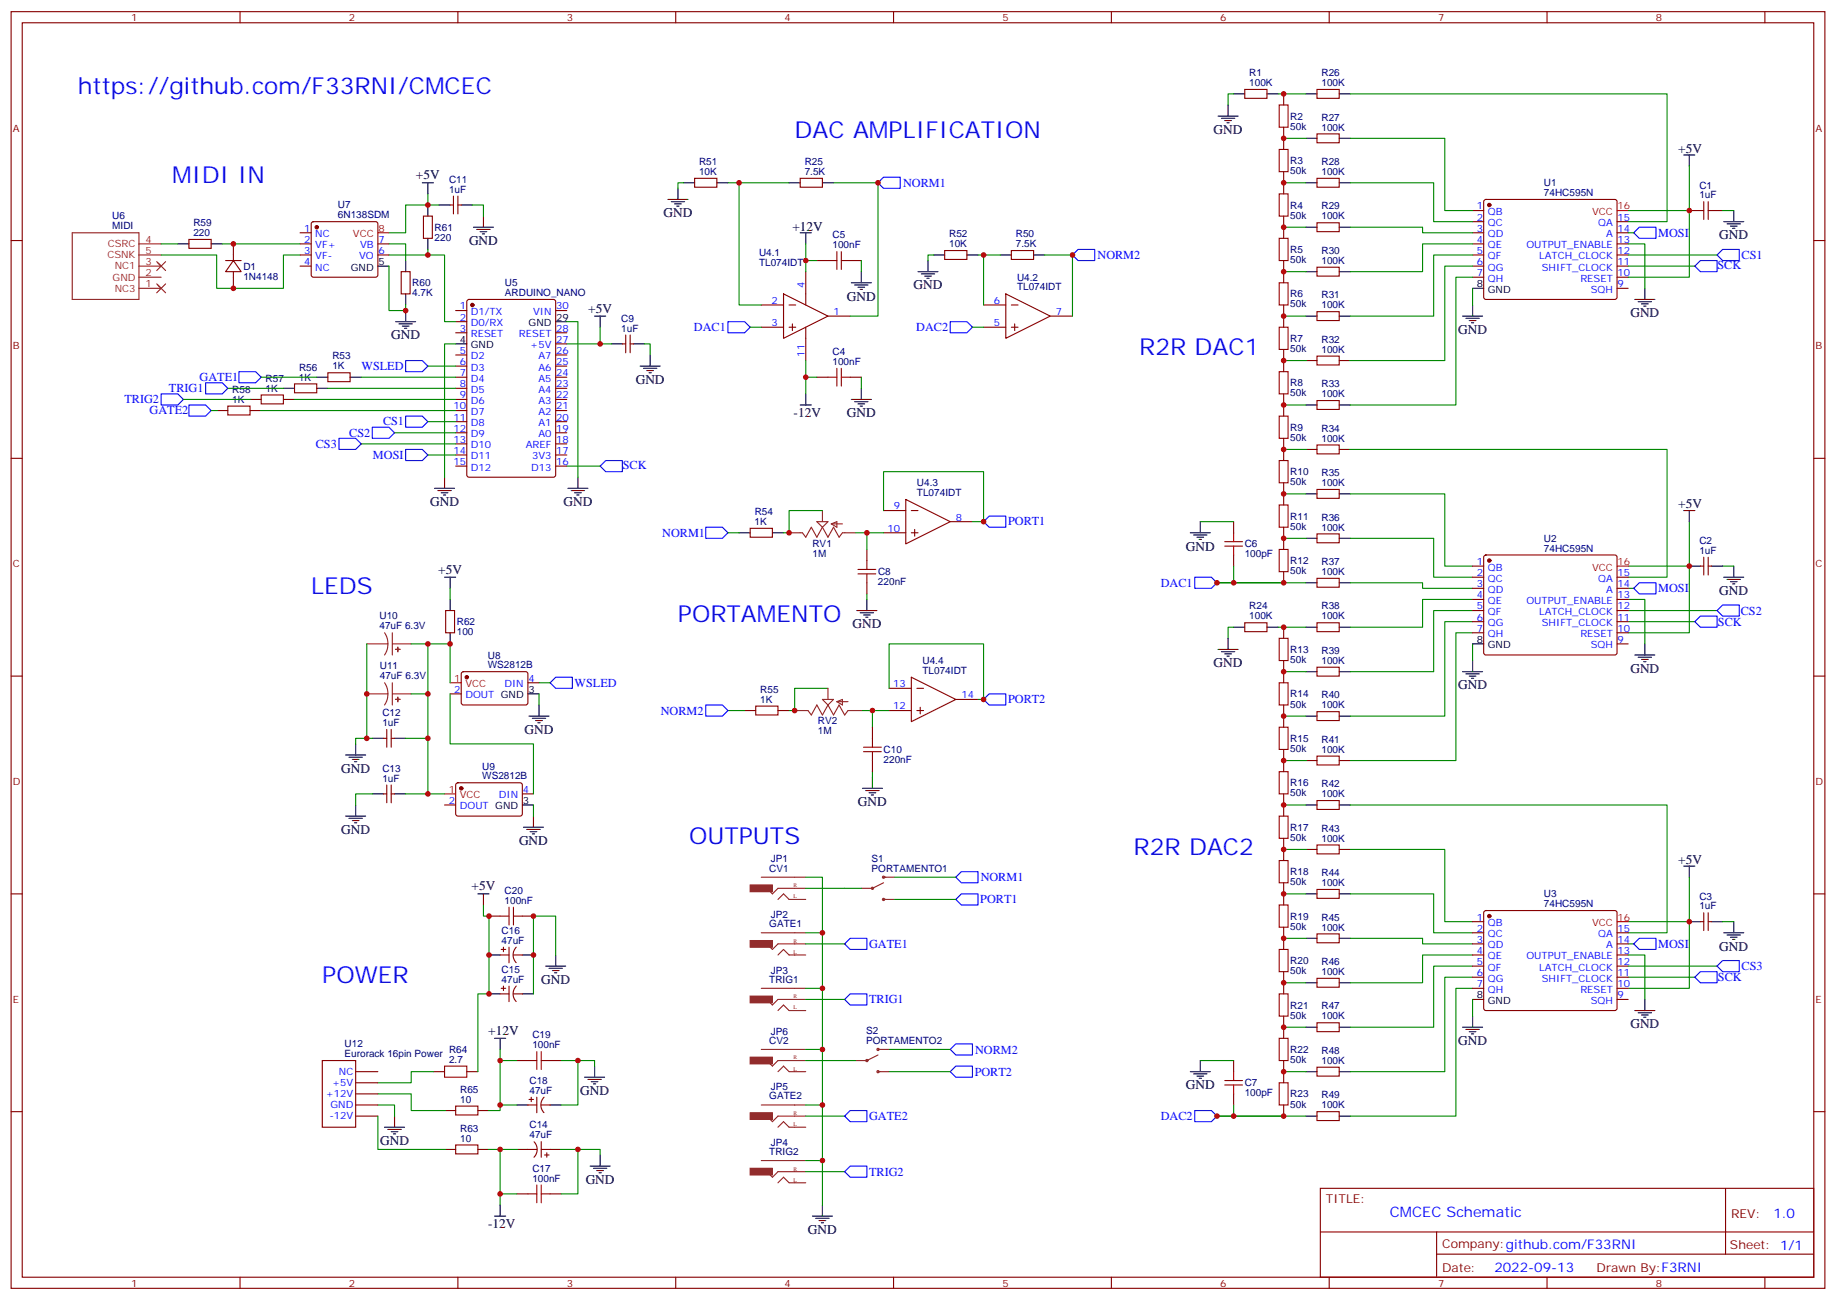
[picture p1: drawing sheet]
<svg xmlns="http://www.w3.org/2000/svg" width="583mm" height="413mm" viewBox="0 0 583 413" stroke-linecap="round" stroke-linejoin="round" font-family="sans-serif">
<g fill="none" stroke="#870000" stroke-width=".35">
<path d="M3.5 3.7h575.8v405.3h-575.8zM7.1 7.2h568.6v398.3h-568.6zM76.2 3.7v3.5M145.3 3.7v3.5M214.5 3.7v3.5M283.6 3.7v3.5M352.8 3.7v3.5M421.9 3.7v3.5M491.1 3.7v3.5M560.2 3.7v3.5M395.1 28.4h7.1v2.8h-7.1zM407.5 29.8v3.5"/>
<path d="M418 28.4h7.1v2.8h-7.1zM220.5 56.6h7v2.8h-7zM254 56.6h7.1v2.8h-7.1zM407.5 40.4v7M407.5 54.5v7.1M418 42.5h7.1v2.8h-7.1zM418 56.6h7.1v2.8h-7.1zM3.5 76.4h3.6M60 76h7v2.8h-7zM74.1 77.4v5.3M95.2 73.9h3.6M95.2 77.4h3.6"/>
<path d="M99 70.6l.5-.2h19.7l.5 .2 .2 .5v16.2l-.2 .5-.5 .2h-19.7l-.5-.2-.2-.5v-16.2zM119.9 77.4h3.6M134.4 68.6h2.8v7.1h-2.8zM142.9 65.1h1M143.9 62.3v5.6M145.3 62.3v5.6M145.3 65.1h1.1M299.9 79.6h7v2.8h-7zM321 79.6h7.1v2.8h-7.1zM407.5 68.6v7.1M418 70.7h7.1v2.9h-7.1zM467.4 66.9h3.6"/>
<path d="M467.4 70.4h3.6M467.4 73.9h3.6M467.4 77.4h3.6M471.2 63.5l.5-.2h40.9l.5 .2 .2 .5-.1 30.6-.6 .5-41.2-.1-.4-.6v-30.4zM513.3 70.4h3.5M513.3 73.9h3.5M513.3 77.4h3.5M539.8 66.9h1M540.8 64v5.7M542.2 66.9h1.1M542.2 64v5.7M575.7 76.4h3.6"/>
<path d="M71.6 82.7h5M74.1 82.7l2.5 3.6h-5zM74.1 86.3v5.2M95.2 81h3.6M95.2 84.5h3.6M119.9 81h3.6M127.4 86.3h2.8v7h-2.8zM144.6 98.6h3.6M148.4 95.3l.5-.2h26.8l.6 .4 .1 55.3-.5 .7h-27l-.7-.4v-55.3zM176.4 98.6h3.5M241.7 96.8h7M248.7 93.3l14.1 7.1-14.1 7z"/>
<path d="M250.5 96.8h2.1M255.8 86.3v10.5M259.3 82.7h3.5M269.9 82.7h3.5M312.2 96.8h7.1M319.3 93.3l14.1 7.1-14.1 7zM321 96.8h2.1M407.5 82.7v7.1M407.5 96.8v7.1M418 84.8h7.1v2.9h-7.1zM418 99h7.1v2.8h-7.1zM467.4 81h3.6"/>
<path d="M467.4 84.5h3.6M467.4 88h3.6M513.3 81h3.5M513.3 84.5h3.5M513.3 88h3.5M513.3 91.5h3.5M104.1 118.4h7v2.8h-7zM144.6 119.8h3.6M144.6 102.1h3.6M144.6 105.7h3.6M144.6 112.7h3.6M144.6 116.2h3.6"/>
<path d="M176.4 119.8h3.5M176.4 105.7h3.5M176.4 112.7h3.5M176.4 116.2h3.5M176.4 109.2h3.5M197.6 109.2h1M198.6 106.4v5.6M200 109.2h1.1M200 106.4v5.6M241.7 103.9h7M250.5 103.9h2.1M251.5 102.8v2.2"/>
<path d="M255.8 103.9v10.6M259.3 119.8h3.5M262.8 100.4h7.1M269.9 119.8h3.5M312.2 103.9h7.1M321 103.9h2.1M322.1 102.8v2.2M333.4 100.4h7M407.5 110.9v7.1M418 113.1h7.1v2.8h-7.1zM72.3 128.9h7.1v2.9h-7.1zM82.9 125.4h7.1v2.8h-7.1z"/>
<path d="M93.5 121.9h7v2.8h-7zM144.6 123.3h3.6M144.6 126.8h3.6M144.6 130.4h3.6M144.6 133.9h3.6M144.6 137.4h3.6M176.4 123.3h3.5M176.4 126.8h3.5M176.4 130.4h3.5M176.4 133.9h3.5M176.4 137.4h3.5M407.5 125.1v7"/>
<path d="M407.5 139.2v7M418 127.2h7.1v2.8h-7.1zM3.5 145.5h3.6M144.6 140.9h3.6M144.6 144.5h3.6M144.6 148h3.6M176.4 140.9h3.5M176.4 144.5h3.5M176.4 148h3.5M287.5 158.6l14.1 7-14.1 7.1zM407.5 153.3v7M418 141.3h7.1v2.8h-7.1z"/>
<path d="M418 155.4h7.1v2.8h-7.1zM575.7 145.5h3.6M238.1 167.7h7.1v2.9h-7.1zM275.2 174.4v3.6M280.5 162.1h7M280.5 169.2h7M289.3 162.1h2.1M289.3 169.2h2.1M290.3 168.1v2.1M301.6 165.6h7.1M391.6 165.6v3.6M391.6 176.2v3.5"/>
<path d="M407.5 167.4v7M418 169.5h7.1v2.8h-7.1zM467.4 179.7h3.6M471.2 176.4l.5-.2h40.9l.5 .2 .2 .5-.1 30.6-.6 .5-41.2-.1-.4-.6v-30.4zM539.8 179.7h1M540.8 176.9v5.7M542.2 176.9v5.7M542.2 179.7h1.1M141.5 193.9h2.8v7h-2.8zM275.2 185v3.6M395.1 197.7h7.1v2.9h-7.1zM407.5 181.5v3.5"/>
<path d="M407.5 199.1v3.6M418 183.6h7.1v2.8h-7.1zM418 197.7h7.1v2.9h-7.1zM467.4 183.3h3.6M467.4 186.8h3.6M467.4 190.3h3.6M467.4 193.9h3.6M467.4 197.4h3.6M513.3 183.3h3.5M513.3 186.8h3.5M513.3 190.3h3.5M513.3 193.9h3.5"/>
<path d="M513.3 197.4h3.5M3.5 214.7h3.6M146.6 213.5l.5-.2h20l.5 .7-.1 9.4-.6 .4h-20.1l-.4-.7v-9.1zM167.6 216.8h3.5M282.2 218.5h7.1M289.3 215l14.1 7.1-14.1 7zM291 218.5h2.2M407.5 209.7v7.1M418 211.8h7.1v2.9h-7.1zM467.4 200.9h3.6M513.3 200.9h3.5M513.3 204.4h3.5"/>
<path d="M575.7 214.7h3.6M121.7 234.4h1.1M122.8 231.6v5.6M124.2 231.6v5.6M124.2 234.4h1M142.9 220.3h3.5M239.9 224.2h7v2.8h-7zM276.9 230.9v3.5M282.2 225.6h7.1M291 225.6h2.2M292.1 224.5v2.2M303.4 222.1h7"/>
<path d="M407.5 223.8v7.1M407.5 237.9v7.1M418 226h7.1v2.8h-7.1zM121.7 252.1h1.1M122.8 249.2v5.7M124.2 252.1h1M124.2 249.2v5.7M141.1 255.6h3.5M144.9 248.7l.4-.2 20.1 .1 .4 .6-.1 9.5-.6 .4-20-.1-.5-.6v-9.2zM165.8 252.1h3.5M276.9 241.5v3.5M407.5 252.1v7"/>
<path d="M418 240.1h7.1v2.8h-7.1zM418 254.2h7.1v2.8h-7.1zM407.5 266.2v7M418 268.3h7.1v2.8h-7.1zM3.5 283.8h3.6M155.2 290.9h3.5M165.8 290.9h3.5M407.5 280.3v7M407.5 294.4v7M418 282.4h7.1v2.8h-7.1zM418 296.5h7.1v2.8h-7.1zM467.4 292.6h3.6"/>
<path d="M467.4 296.2h3.6M467.4 299.7h3.6M471.2 289.3l.5-.2h40.9l.5 .2 .2 .5-.1 30.6-.6 .5-41.2-.1-.4-.7v-30.3zM513.3 296.2h3.5M513.3 299.7h3.5M539.8 292.6h1M540.8 289.8v5.7M542.2 289.8v5.7M542.2 292.6h1.1M575.7 283.8h3.6M158.7 303.2h2.9M158.7 315.6h2.9"/>
<path d="M159.1 313.8h1.4M159.1 301.4h1.4M159.8 300.7v1.5M159.8 313.1v1.4M161.6 300.7v5M161.6 313.1v4.9M163 303.2h2.8M163 315.6h2.8M163.9 313.1a3.5 3.5 0 0 0-.1 4.9M163.9 300.7a3.5 3.5 0 0 0-.1 4.9M407.5 308.5v7.1M418 310.6h7.1v2.8h-7.1z"/>
<path d="M467.4 303.2h3.6M467.4 306.7h3.6M467.4 310.3h3.6M467.4 313.8h3.6M513.3 303.2h3.5M513.3 306.7h3.5M513.3 310.3h3.5M513.3 313.8h3.5M513.3 317.3h3.5M102.3 336.7h10.6v21.2h-10.6zM164 336.7h3.6M174.6 336.7h3.6"/>
<path d="M391.6 336.7v3.6M407.5 322.6v7.1M407.5 336.7v7.1M418 324.7h7.1v2.9h-7.1zM418 338.8h7.1v2.9h-7.1zM3.5 353h3.6M112.9 347.3h7M112.9 350.8h7M112.9 354.4h7M112.9 343.8h7M112.9 340.3h7M137.6 340.3h3.5"/>
<path d="M144.6 351.2h7.1v2.8h-7.1zM148.2 340.3h3.5M167.6 350.8h2.8M167.9 349.1h1.4M168.6 348.4v1.4M170.4 348.4v4.9M171.8 350.8h2.8M172.7 348.4a3.5 3.5 0 0 0 0 4.9M391.6 347.3v3.5M407.5 350.8v3.6M418 353h7.1v2.8h-7.1zM575.7 353h3.6"/>
<path d="M144.6 363.5h7.1v2.9h-7.1zM164 379.1h3.6M167.6 364.9h2.8M169.5 362.5a3.5 3.5 0 0 1 0 4.9M171.8 362.5v4.9M171.8 364.9h2.8M172.9 366.7h1.4M173.6 366v1.4M174.6 379.1h3.6M419.1 377.3h156.6v28.2h-156.6zM547.7 377.3v20.9M419.1 391.1h156.5"/>
<path d="M456 398.2h119.6M456 391.1v14.2M76.2 405.5v3.5M145.3 405.5v3.5M214.5 405.5v3.5M283.6 405.5v3.5M352.8 405.5v3.5M421.9 405.5v3.5M491.1 405.5v3.5M560.2 405.5v3.5"/>
</g>
<g fill="#870000" stroke="#870000" stroke-width=".35">
<circle cx="472.7" cy="65.1" r=".53"/>
<circle cx="472.7" cy="178" r=".53"/>
<circle cx="472.7" cy="290.9" r=".53"/>
<circle cx="149.9" cy="96.8" r=".53"/>
<circle cx="100.5" cy="72.1" r=".53"/>
<circle cx="148.2" cy="215" r=".53"/>
<circle cx="146.4" cy="250.3" r=".53"/>
</g>
<g fill="none" stroke="#000" stroke-width=".35">
<path d="M386.6 36.9h6.4M387.7 37.6h4.2M388.8 38.3h2.1M389.5 39h.7M389.8 33.3v3.6M391.6 29.8h3.5M402.2 29.8h3.5M414.5 29.8h3.5M425.1 29.8h3.5M134.1 58h3.5M135.8 58v3.6M215.2 59.8v3.5"/>
<path d="M217 58h3.5M227.5 58h3.6M250.5 58h3.5M261.1 58h3.5M414.5 43.9h3.5M414.5 58h3.5M425.1 43.9h3.5M425.1 58h3.5M534.5 49.2h3.5M536.2 49.2v3.5M56.4 77.4h3.6M67 77.4h3.6"/>
<path d="M135.8 65.1v3.5M135.8 75.7v3.5M139.3 65.1h3.6M146.4 65.1h3.5M150.3 72.1h6.3M151.3 72.8h4.3M152.4 73.6h2.1M153.1 74.3h.7M153.5 68.6v3.5M212 63.3h6.4M213.1 64h4.2M214.1 64.7h2.2"/>
<path d="M214.8 65.4h.7M254 73.9h3.5M255.8 73.9v3.5M414.5 72.1h3.5M425.1 72.1h3.5M536.2 66.9h3.6M543.3 66.9h3.5M547.2 70.4h6.3M548.2 71.1h4.2M549.3 71.8h2.1M550 72.5h.7M550.3 66.9v3.5"/>
<path d="M119.9 84.5h3.6M128.8 82.7v3.6M128.8 93.3v3.5M128.8 98.6v3.5M270.2 89.8h6.4M271.3 90.5h4.2M272.3 91.2h2.2M273 91.9h.8M273.4 86.3v3.5M291.4 86.3h6.3M292.5 87h4.2M293.5 87.7h2.1"/>
<path d="M294.2 88.4h.7M294.6 82.7v3.6M296.3 81h3.6M306.9 81h3.5M317.5 81h3.5M328.1 81h3.5M414.5 86.3h3.5M425.1 86.3h3.5M467.4 91.5h3.6M467.4 96.8v3.6M518.9 95.1h6.4M520 95.8h4.2"/>
<path d="M521.1 96.5h2.1M521.8 97.2h.7M522.1 91.5v3.6M100.5 119.8h3.6M111.1 119.8h3.6M125.6 102.1h6.3M126.6 102.8h4.3M127.7 103.5h2.1M128.4 104.2h.7M144.6 109.2h3.6M176.4 102.1h3.5M188.7 100.4h3.6"/>
<path d="M190.5 100.4v3.5M194 109.2h3.6M201.1 109.2h3.5M203.2 116.2h6.3M204.3 116.9h4.2M205.3 117.7h2.1M206 118.4h.7M206.4 112.7v3.5M414.5 100.4h3.5M414.5 114.5h3.5M425.1 100.4h3.5M425.1 114.5h3.5"/>
<path d="M464.3 100.4h6.3M465.3 101.1h4.2M466.4 101.8h2.1M467.1 102.5h.7M68.8 130.4h3.5M79.4 126.8h3.5M79.4 130.4h3.5M90 126.8h3.5M90 123.3h3.5M100.5 123.3h3.6M254 128.6h3.5M255.8 125.1v3.5"/>
<path d="M270.2 126.8h6.4M271.3 127.5h4.2M272.3 128.2h2.2M273 128.9h.8M273.4 123.3v3.5M414.5 128.6h3.5M425.1 128.6h3.5M137.9 155h6.4M139 155.8h4.2M140.1 156.5h2.1M140.8 157.2h.7M141.1 151.5v3.5"/>
<path d="M180.3 155h6.3M181.3 155.8h4.3M182.4 156.5h2.1M183.1 157.2h.7M183.4 151.5v3.5M414.5 142.7h3.5M414.5 156.8h3.5M425.1 142.7h3.5M425.1 156.8h3.5M234.6 169.2h3.5M245.2 169.2h3.5M377.8 169.2h6.4"/>
<path d="M378.9 169.9h4.2M379.9 170.6h2.2M380.6 171.3h.8M381 165.6v3.6M414.5 170.9h3.5M425.1 170.9h3.5M534.5 162.1h3.5M536.2 162.1v3.5M536.2 179.7h3.6M543.3 179.7h3.5M550.3 179.7v3.6M141.1 183.3h3.5"/>
<path d="M142.9 183.3v3.5M142.9 190.3v3.6M272 193.9h6.3M273 194.6h4.3M274.1 195.3h2.1M274.8 196h.7M275.2 190.3v3.6M391.6 199.1h3.5M402.2 199.1h3.5M414.5 185h3.5M414.5 199.1h3.5M425.1 185h3.5"/>
<path d="M425.1 199.1h3.5M547.2 183.3h6.3M548.2 184h4.2M549.3 184.7h2.1M550 185.4h.7M142.9 200.9v3.5M386.6 206.2h6.4M387.7 206.9h4.2M388.8 207.6h2.1M389.5 208.3h.7M389.8 202.7v3.5M414.5 213.3h3.5"/>
<path d="M425.1 213.3h3.5M464.3 213.3h6.3M465.3 214h4.2M466.4 214.7h2.1M467.1 215.4h.7M467.4 209.7v3.6M467.4 204.4h3.6M518.9 208h6.4M520 208.7h4.2M521.1 209.4h2.1M521.8 210.1h.7M522.1 204.4v3.6"/>
<path d="M109.7 239.7h6.4M112.9 236.2v3.5M118.2 234.4h3.5M125.2 234.4h3.6M167.6 220.3h3.5M167.9 227.4h6.4M169 228.1h4.2M170 228.8h2.2M170.7 229.5h.7M171.1 223.8v3.6M236.4 225.6h3.5M246.9 225.6h3.6"/>
<path d="M414.5 227.4h3.5M425.1 227.4h3.5M109.7 259.1h6.4M110.8 259.8h4.2M110.8 240.4h4.2M111.8 241.1h2.1M112.5 241.8h.7M112.9 255.6v3.5M118.2 252.1h3.5M125.2 252.1h3.6M165.8 255.6h3.5M169.3 259.1v3.5"/>
<path d="M273.8 250.3h6.3M274.8 251h4.2M275.9 251.7h2.1M276.6 252.4h.7M276.9 246.8v3.5M414.5 241.5h3.5M414.5 255.6h3.5M425.1 241.5h3.5M425.1 255.6h3.5M111.8 260.5h2.1M112.5 261.2h.7M166.2 262.6h6.3"/>
<path d="M167.2 263.3h4.2M168.3 264.1h2.1M169 264.8h.7M414.5 269.7h3.5M425.1 269.7h3.5M534.5 275h3.5M536.2 275v3.5M151.7 283.8h3.5M153.5 283.8v3.5M414.5 283.8h3.5M414.5 297.9h3.5M425.1 283.8h3.5"/>
<path d="M425.1 297.9h3.5M536.2 292.6h3.6M543.3 292.6h3.5M547.2 296.2h6.3M548.2 296.9h4.2M549.3 297.6h2.1M550 298.3h.7M550.3 292.6v3.6M155.2 315.6h3.5M155.2 303.2h3.5M165.8 315.6h3.5M165.8 303.2h3.5"/>
<path d="M173.2 306.7h6.4M174.3 307.4h4.2M175.3 308.2h2.1M176 308.9h.7M176.4 303.2v3.5M414.5 312h3.5M425.1 312h3.5M467.4 317.3h3.6M522.1 317.3v3.6M157 329.7h3.5M158.7 329.7v3.5M188.7 338.5v3.5"/>
<path d="M381 336.7v3.6M414.5 326.1h3.5M425.1 326.1h3.5M464.3 326.1h6.3M465.3 326.8h4.2M466.4 327.6h2.1M467.1 328.3h.7M467.4 322.6v3.5M518.9 320.9h6.4M520 321.6h4.2M521.1 322.3h2.1M521.8 323h.7"/>
<path d="M122.1 357.9h6.3M123.1 358.6h4.3M124.2 359.3h2.1M125.2 354.4v3.5M141.1 352.6h3.5M151.7 352.6h3.5M164 350.8h3.6M174.6 350.8h3.6M185.6 342h6.3M186.6 342.7h4.3M187.7 343.4h2.1M188.4 344.1h.7"/>
<path d="M377.8 340.3h6.4M378.9 341h4.2M379.9 341.7h2.2M380.6 342.4h.8M414.5 340.3h3.5M414.5 354.4h3.5M425.1 340.3h3.5M425.1 354.4h3.5M124.9 360h.7M141.1 364.9h3.5M151.7 364.9h3.5M164 364.9h3.6"/>
<path d="M174.6 364.9h3.6M187.3 370.2h6.4M188.4 370.9h4.2M189.4 371.7h2.2M190.1 372.4h.8M190.5 366.7v3.5M157 386.1h3.5M158.7 382.6v3.5M257.9 386.1h6.3M258.9 386.8h4.3M260 387.5h2.1M260.7 388.2h.7"/>
<path d="M261.1 382.6v3.5"/>
</g>
<path d="M119.9 73.9h3.6M513.3 66.9h3.5M513.3 179.7h3.5M142.9 216.8h3.5M141.1 252.1h3.5M513.3 292.6h3.5" fill="none" stroke="#f00" stroke-width=".35"/>
<g fill="none" stroke="#a10000" stroke-width=".35">
<path d="M406 33.3h2.9v7.1h-2.9zM406 47.4h2.9v7.1h-2.9zM265.6 79.9v5.6M267.1 79.9v5.6M406 61.6h2.9v7h-2.9zM406 75.7h2.9v7h-2.9zM262.8 82.7h2.8M267.1 82.7h2.8M406 89.8h2.9v7h-2.9zM262.8 119.8h2.8M265.6 116.9v5.7M267.1 119.8h2.8"/>
<path d="M267.1 116.9v5.7M406 103.9h2.9v7h-2.9zM406 118h2.9v7.1h-2.9zM406 132.1h2.9v7.1h-2.9zM406 146.2h2.9v7.1h-2.9zM275.2 178v2.8M388.8 173.4h5.6M388.8 172h5.6M391.6 169.2v2.8M391.6 173.4v2.8M406 160.3h2.9v7.1h-2.9zM406 174.4h2.9v7.1h-2.9z"/>
<path d="M272.3 182.2h5.7M272.3 180.8h5.7M275.2 182.2v2.8M406 202.7h2.9v7h-2.9zM406 216.8h2.9v7h-2.9zM274.1 238.7h5.7M274.1 237.2h5.7M276.9 234.4v2.8M276.9 238.7v2.8M406 230.9h2.9v7h-2.9zM406 245h2.9v7.1h-2.9zM406 259.1h2.9v7.1h-2.9z"/>
<path d="M406 273.2h2.9v7.1h-2.9zM158.7 290.9h2.9M161.6 288v5.7M163 290.9h2.8M163 288v5.7M406 287.3h2.9v7.1h-2.9zM406 301.4h2.9v7.1h-2.9zM406 315.6h2.9v7h-2.9zM141.1 338.5h7.1v3.5h-7.1zM167.6 336.7h2.8M170.4 333.9v5.6M171.8 333.9v5.6"/>
<path d="M171.8 336.7h2.8M406 329.7h2.9v7h-2.9zM388.8 344.5h5.6M388.8 343.1h5.6M391.6 340.3v2.8M391.6 344.5v2.8M406 343.8h2.9v7h-2.9zM167.6 379.1h2.8M170.4 376.2v5.7M171.8 379.1h2.8M171.8 376.2v5.7"/>
</g>
<g fill="none" stroke="#008700" stroke-width=".35">
<path d="M391.6 29.8h-1.8v3.5M405.7 29.8h8.8M428.6 29.8h100.6v40.6h-12.4M217 58h-1.8v1.8M231.1 58h3.5M250.5 58h-15.9v38.8h7.1M264.6 58h14.1v42.4h-8.8M407.5 43.9h7M407.5 58h7M428.6 43.9h30v23h8.8M428.6 58h26.5v12.4h12.3M536.2 52.7v14.2h-19.4"/>
<path d="M51.2 77.4h5.2M70.6 77.4h24.6M123.5 77.4h5.3v5.3M135.8 79.2v1.8h-12.3M135.8 61.6v3.5h-7v8.8h-5.3M135.8 65.1h3.5M149.9 65.1h3.6v3.5M255.8 77.4v8.9M407.5 72.1h7M428.6 72.1h23v1.8h15.8M467.4 77.4h-15.8v8.9h-23M516.8 77.4h5.3v14.1"/>
<path d="M516.8 73.9h1.8M536.2 66.9v21.1h-19.4M546.8 66.9h3.5M51.2 81h17.6v10.5h21.2v-10.5h5.2M123.5 84.5v14.1h5.3v-1.8M135.8 81h5.3v21.1h3.5M255.8 82.7h3.5M273.4 82.7v3.6M296.3 81h-1.7v1.7M310.4 81h1.8M317.5 81h-5.3v15.8M331.6 81h8.8v19.4"/>
<path d="M407.5 86.3h7M467.4 81h-12.3v19.4h-26.5M467.4 84.5h-8.8v30h-30M467.4 88h-5.3v40.6h-33.5M467.4 91.5v5.3M516.8 84.5h21.2M516.8 81h28.2M82.9 119.8h17.6M114.7 119.8h29.9M135.8 116.2h8.8M144.6 109.2h-3.5v42.3M179.9 102.1h3.5v49.4"/>
<path d="M179.9 109.2h14.1M190.5 103.9v5.3M204.6 109.2h1.8v3.5M238.1 103.9h3.6M255.8 114.5v10.6M255.8 119.8h3.5M273.4 119.8v3.5M308.7 103.9h3.5M407.5 100.4h7M407.5 114.5h7M58.2 126.8h21.2M67 130.4h1.8"/>
<path d="M72.3 123.3h17.7M82.9 130.4h61.7M93.5 126.8h51.1M104.1 123.3h40.5M125.2 137.4h19.4M135.8 133.9h8.8M407.5 128.6h7M114.7 140.9h29.9M135.8 144.5h8.8M179.9 148h10.6M407.5 142.7h7M407.5 156.8h7"/>
<path d="M428.6 156.8h30v22.9h8.8M428.6 142.7h100.6v40.6h-12.4M231.1 169.2h3.5M261.1 162.1h-10.6v7.1h-1.8M271.6 169.2h8.9M275.2 169.2v5.2M280.5 162.1v-12.3h31.7v15.8h-3.5M381 165.6h10.6M391.6 179.7v5.3M407.5 170.9h7M428.6 170.9h26.5v12.4h12.3M536.2 179.7v21.2h-19.4"/>
<path d="M536.2 165.6v14.1h-19.4M546.8 179.7h3.5M142.9 186.8v3.5M275.2 188.6v1.7M386.3 185h28.2M391.6 199.1h-1.8v3.6M405.7 199.1h8.8M428.6 185h23v1.8h15.8M467.4 197.4h-8.8v30h-30M467.4 193.9h-12.3v19.4h-26.5M467.4 190.3h-15.8v8.8h-23M516.8 190.3h5.3v14.1"/>
<path d="M516.8 193.9h28.2M516.8 197.4h21.2M516.8 186.8h1.8M116.4 204.4v30h1.8M130.5 204.4h5.3v15.9h-5.3M135.8 204.4h7.1v12.4M171.1 216.8h3.5M262.8 218.5h-10.6v7.1h-1.7M282.2 218.5v-14.1h30v17.7h-1.8M407.5 213.3h7M467.4 200.9h-5.3v40.6h-33.5M467.4 204.4v5.3"/>
<path d="M116.4 234.4h-3.5v1.8M135.8 220.3v14.1h-7M135.8 234.4v17.7M142.9 220.3v15.9h26.4v15.9M171.1 220.3v3.5M231.1 225.6h5.3M273.4 225.6h8.8M276.9 225.6v5.3M407.5 227.4h7M118.2 252.1h-5.3v3.5M128.8 252.1h12.3M169.3 255.6v3.5"/>
<path d="M276.9 245v1.8M407.5 241.5h7M407.5 255.6h7M428.6 255.6h100.6v40.6h-12.4M255.8 278.5h5.3v17.7h-5.3M284 278.5h19.4M407.5 269.7h7M428.6 269.7h30v22.9h8.8M536.2 278.5v14.1h-19.4M153.5 287.3v3.6h1.7v24.7h-3.5v24.7M255.8 299.7h12.3M255.8 282h17.6"/>
<path d="M261.1 296.2v37h-5.3M284 285.6h19.4M407.5 283.8h7M407.5 297.9h7M428.6 297.9h23v1.8h15.8M428.6 283.8h26.5v12.4h12.3M516.8 299.7h1.8M536.2 292.6v21.2h-19.4M546.8 292.6h3.5M176.4 303.2v-12.3h-7.1v24.7M255.8 317.3h12.3M255.8 313.8h5.3"/>
<path d="M407.5 312h7M467.4 313.8h-5.3v40.6h-33.5M467.4 310.3h-8.8v30h-30M467.4 306.7h-12.3v19.4h-26.5M467.4 303.2h-15.8v8.8h-23M467.4 317.3v5.3M516.8 303.2h5.3v14.1M516.8 306.7h28.2M516.8 310.3h21.2M158.7 333.2v3.5M164 336.7h-5.3v14.1h5.3M178.2 336.7h5.2v14.1h-5.2"/>
<path d="M183.4 336.7h5.3v1.8M255.8 336.7h15.8M261.1 333.2v17.6h-5.3M282.2 333.2h19.4M381 336.7h10.6M407.5 326.1h7M119.9 347.3h10.6v5.3h10.6M119.9 354.4v10.5h21.2M119.9 350.8h5.3v3.6M137.6 340.3h-7.1v3.5h-10.6M158.7 350.8v1.8h-3.5M255.8 354.4h12.3"/>
<path d="M261.1 350.8v31.8M282.2 340.3h19.4M386.3 354.4h28.2M391.6 350.8v3.6M407.5 340.3h7M155.2 364.9h3.5v17.7M158.7 364.9h5.3M158.7 379.1h5.3M178.2 364.9h5.2v14.2h-5.2M183.4 364.9h7.1v1.8M255.8 372h12.3M255.8 368.5h5.3"/>
</g>
<g fill="none" stroke="#00f" stroke-width=".35">
<path d="M278.7 58l1.8-1.7h5.3v3.5h-5.3zM342.2 79.2h5.3v3.5h-5.3l-1.8-1.7zM518.6 73.9l1.7-1.8h5.3v3.6h-5.3zM538 84.5l1.8-1.8h5.2v3.6h-5.2zM545 81l1.8-1.8h5.3v3.5h-5.3zM75.8 118h5.3l1.8 1.8-1.8 1.7h-5.3zM128.8 114.5h5.3l1.7 1.7-1.7 1.8h-5.3zM231.1 102.1h5.3l1.7 1.8-1.7 1.8h-5.3zM301.6 102.1h5.3l1.8 1.8-1.8 1.8h-5.3zM51.2 125.1h5.2l1.8 1.7-1.8 1.8h-5.2zM60 128.6h5.3l1.7 1.8-1.7 1.7h-5.3zM65.3 121.5h5.3l1.7 1.8-1.7 1.8h-5.3z"/>
<path d="M107.6 139.2h5.3l1.8 1.7-1.8 1.8h-5.3zM118.2 135.6h5.3l1.7 1.8-1.7 1.8h-5.3zM128.8 132.1h5.3l1.7 1.8-1.7 1.7h-5.3zM128.8 142.7h5.3l1.7 1.8-1.7 1.7h-5.3zM190.5 148l1.8-1.8h5.3v3.6h-5.3zM224 167.4h5.3l1.8 1.8-1.8 1.7h-5.3zM314 163.9h5.3v3.5h-5.3l-1.8-1.8zM379.2 183.3h5.3l1.8 1.7-1.8 1.8h-5.3zM518.6 186.8l1.7-1.8h5.3v3.6h-5.3zM538 197.4l1.8-1.8h5.2v3.5h-5.2zM545 193.9l1.8-1.8h5.3v3.5h-5.3zM174.6 216.8l1.8-1.8h5.3v3.5h-5.3z"/>
<path d="M224 223.8h5.3l1.8 1.8-1.8 1.8h-5.3zM314 220.3h5.3v3.5h-5.3l-1.8-1.7zM303.4 278.5l1.8-1.7h5.2v3.5h-5.2zM268.1 299.7l1.8-1.8h5.3v3.5h-5.3zM303.4 285.6l1.8-1.8h5.2v3.5h-5.2zM518.6 299.7l1.7-1.8h5.3v3.5h-5.3zM268.1 317.3l1.8-1.7h5.3v3.5h-5.3zM538 310.3l1.8-1.8h5.2v3.5h-5.2zM545 306.7l1.8-1.7h5.3v3.5h-5.3zM303.4 331.4h5.3v3.6h-5.3l-1.8-1.8zM268.1 354.4l1.8-1.8h5.3v3.5h-5.3zM301.6 340.3l1.8-1.8h5.3v3.5h-5.3z"/>
<path d="M379.2 352.6h5.3l1.8 1.8-1.8 1.7h-5.3zM268.1 372l1.8-1.8h5.3v3.6h-5.3z"/>
</g>
<g fill="none" stroke="#8c2424" stroke-width=".35">
<path d="M22.9 73.9h21.2v21.2h-21.2zM44.1 77.4h7.1M44.1 91.5h7.1M44.1 88h7.1M44.1 84.5h7.1M44.1 81h7.1M49.7 90.1l2.9 2.9M49.7 83.1l2.9 2.8M52.6 90.1l-2.9 2.9M52.6 83.1l-2.9 2.8M259.3 165.6h3.5l-1.7 1.8zM261.1 167.4l-1.8 3.2-1.8-3.2-1.7 3.2-1.1-1.4h-4.2"/>
<path d="M261.1 167.4l1.7 3.2 1.8-3.2 1.7 3.2 1.1-1.4h4.2M261.1 162.1v3.5M263.9 166.3h3.5M263.9 166.3l1.7-.7v1.8zM116.4 204.4h6.7M122.1 200.9l.8 1.7 .2 1.8M122.1 216.8l.8 1.7 .2 1.8M123.1 204.4l-.2 1.9-.8 1.7M124.5 204.4h6M124.5 200.9v7.1M124.5 216.8v7M262.8 218.5v3.6"/>
<path d="M116.4 220.3h6.7M123.1 220.3l-.2 1.9-.8 1.6M124.5 220.3h6M261.1 222.1h3.5l-1.8 1.7zM262.8 223.8l-1.7 3.2-1.8-3.2-1.8 3.2-1-1.4h-4.3M262.8 223.8l1.8 3.2 1.7-3.2 1.8 3.2 1.1-1.4h4.2M265.6 222.8h3.6M265.6 222.8l1.8-.7v1.7zM241.7 278.5h14.1M280.5 278.5h3.5M241.7 296.2h14.1M243.4 282l1.8 1.8 1.7-1.8h8.9"/>
<path d="M243.4 299.7l1.8 1.7 1.7-1.7h8.9M246.9 285.6l1.8-1.8 1.8 1.8h5.3M280.5 280.3l-3.6 1.7h-3.5M280.5 285.6h3.5M241.7 313.8h14.1M243.4 317.3l1.8 1.8 1.7-1.8h8.9M246.9 303.2l1.8-1.8 1.8 1.8h5.3M241.7 333.2h14.1M243.4 336.7l1.8 1.8 1.7-1.8h8.9M246.9 320.9l1.8-1.8 1.8 1.8h5.3M278.7 335l-3.5 1.7h-3.6M278.7 333.2h3.5"/>
<path d="M241.7 350.8h14.1M243.4 354.4l1.8 1.7 1.7-1.7h8.9M246.9 340.3l1.8-1.8 1.8 1.8h5.3M246.9 357.9l1.8-1.8 1.8 1.8h5.3M278.7 340.3h3.5M241.7 368.5h14.1M243.4 372l1.8 1.8 1.7-1.8h8.9M246.9 375.5l1.8-1.7 1.8 1.7h5.3"/>
<circle cx="280.5" cy="278.5" r=".35"/>
<circle cx="276.9" cy="282" r=".35"/>
<circle cx="280.5" cy="285.6" r=".35"/>
<circle cx="275.2" cy="336.7" r=".35"/>
<circle cx="278.7" cy="333.2" r=".35"/>
<circle cx="278.7" cy="340.3" r=".35"/>
</g>
<g fill="#8c2424" stroke="#8c2424" stroke-width=".35">
<path d="M126.3 205.5v1.4z"/>
<path d="M125.6 206.2h1.4z"/>
<path d="M126.3 221.4v1.4z"/>
<path d="M125.6 222l1.4 .1z"/>
<path d="M238.1 281h7.1v2.1h-7.1z"/>
<path d="M238.1 298.6h7.1v2.1h-7.1z"/>
<path d="M238.1 316.3h7.1v2.1h-7.1z"/>
<path d="M238.1 370.9h7.1v2.2h-7.1z"/>
<path d="M238.1 353.3h7.1v2.1h-7.1z"/>
<path d="M238.1 335.7h7.1v2.1h-7.1z"/>
</g>
<g fill="#c00">
<circle cx="407.5" cy="29.8" r=".88"/>
<circle cx="407.5" cy="43.9" r=".88"/>
<circle cx="407.5" cy="58" r=".88"/>
<circle cx="407.5" cy="72.1" r=".88"/>
<circle cx="407.5" cy="86.3" r=".88"/>
<circle cx="407.5" cy="100.4" r=".88"/>
<circle cx="407.5" cy="114.5" r=".88"/>
<circle cx="407.5" cy="128.6" r=".88"/>
<circle cx="407.5" cy="142.7" r=".88"/>
<circle cx="407.5" cy="156.8" r=".88"/>
<circle cx="407.5" cy="170.9" r=".88"/>
<circle cx="536.2" cy="66.9" r=".88"/>
<circle cx="536.2" cy="179.7" r=".88"/>
<circle cx="536.2" cy="292.6" r=".88"/>
<circle cx="407.5" cy="213.3" r=".88"/>
<circle cx="407.5" cy="227.4" r=".88"/>
<circle cx="407.5" cy="241.5" r=".88"/>
<circle cx="407.5" cy="255.6" r=".88"/>
<circle cx="407.5" cy="269.7" r=".88"/>
<circle cx="407.5" cy="283.8" r=".88"/>
<circle cx="407.5" cy="297.9" r=".88"/>
<circle cx="407.5" cy="312" r=".88"/>
<circle cx="407.5" cy="326.1" r=".88"/>
<circle cx="407.5" cy="340.3" r=".88"/>
<circle cx="407.5" cy="199.1" r=".88"/>
<circle cx="407.5" cy="185" r=".88"/>
<circle cx="407.5" cy="354.4" r=".88"/>
<circle cx="255.8" cy="82.7" r=".88"/>
<circle cx="255.8" cy="119.8" r=".88"/>
<circle cx="234.6" cy="58" r=".88"/>
<circle cx="312.2" cy="81" r=".88"/>
<circle cx="386.3" cy="185" r=".88"/>
<circle cx="391.6" cy="185" r=".88"/>
<circle cx="391.6" cy="354.4" r=".88"/>
<circle cx="386.3" cy="354.4" r=".88"/>
<circle cx="278.7" cy="58" r=".88"/>
<circle cx="340.4" cy="81" r=".88"/>
<circle cx="275.2" cy="169.2" r=".88"/>
<circle cx="250.5" cy="169.2" r=".88"/>
<circle cx="312.2" cy="165.6" r=".88"/>
<circle cx="252.2" cy="225.6" r=".88"/>
<circle cx="276.9" cy="225.6" r=".88"/>
<circle cx="190.5" cy="109.2" r=".88"/>
<circle cx="74.1" cy="77.4" r=".88"/>
<circle cx="74.1" cy="91.5" r=".88"/>
<circle cx="128.8" cy="98.6" r=".88"/>
<circle cx="135.8" cy="65.1" r=".88"/>
<circle cx="135.8" cy="81" r=".88"/>
<circle cx="135.8" cy="204.4" r=".88"/>
<circle cx="142.9" cy="204.4" r=".88"/>
<circle cx="135.8" cy="220.3" r=".88"/>
<circle cx="135.8" cy="252.1" r=".88"/>
<circle cx="135.8" cy="234.4" r=".88"/>
<circle cx="116.4" cy="220.3" r=".88"/>
<circle cx="116.4" cy="234.4" r=".88"/>
<circle cx="261.1" cy="333.2" r=".88"/>
<circle cx="261.1" cy="313.8" r=".88"/>
<circle cx="261.1" cy="296.2" r=".88"/>
<circle cx="261.1" cy="368.5" r=".88"/>
<circle cx="261.1" cy="350.8" r=".88"/>
<circle cx="158.8" cy="364.9" r=".88"/>
<circle cx="158.8" cy="379.1" r=".88"/>
<circle cx="183.4" cy="364.9" r=".88"/>
<circle cx="183.4" cy="336.7" r=".88"/>
<circle cx="158.8" cy="350.8" r=".88"/>
<circle cx="158.8" cy="336.7" r=".88"/>
<circle cx="155.2" cy="315.6" r=".88"/>
<circle cx="312.2" cy="222.1" r=".88"/>
<circle cx="169.3" cy="290.9" r=".88"/>
<circle cx="155.2" cy="303.2" r=".88"/>
<circle cx="169.3" cy="303.2" r=".88"/>
<circle cx="155.2" cy="290.9" r=".88"/>
</g>
<g font-size="7.4" fill="#00f">
<text x="24.7" y="29.8">https://github.com/F33RNI/CMCEC</text>
<text x="252.2" y="43.9">DAC AMPLIFICATION</text>
<text x="54.7" y="58">MIDI IN</text>
<text x="361.6" y="112.7">R2R DAC1</text>
<text x="98.8" y="188.6">LEDS</text>
<text x="215.2" y="197.4">PORTAMENTO</text>
<text x="218.7" y="267.9">OUTPUTS</text>
<text x="359.8" y="271.5">R2R DAC2</text>
<text x="102.3" y="312">POWER</text>
</g>
<text font-size="4.6" fill="#00f" x="441.2" y="386.3">CMCEC Schematic</text>
<g font-size="4.2">
<text x="385.2" y="42.5">GND</text>
<text x="532.7" y="48.5">+5V</text>
<text x="132" y="56.9">+5V</text>
<text x="210.6" y="69">GND</text>
<text x="148.9" y="77.8">GND</text>
<text x="251.5" y="73.2">+12V</text>
<text x="545.7" y="76">GND</text>
<text x="268.8" y="95.4">GND</text>
<text x="290" y="91.9">GND</text>
<text x="186.7" y="99.3">+5V</text>
<text x="517.5" y="100.7">GND</text>
<text x="124.2" y="107.8">GND</text>
<text x="462.8" y="106">GND</text>
<text x="201.8" y="121.9">GND</text>
<text x="251.9" y="132.5">-12V</text>
<text x="268.8" y="132.5">GND</text>
<text x="136.5" y="160.7">GND</text>
<text x="178.9" y="160.7">GND</text>
<text x="532.7" y="161.4">+5V</text>
<text x="376.4" y="174.8">GND</text>
<text x="139.1" y="182.2">+5V</text>
<text x="545.7" y="188.9">GND</text>
<text x="270.6" y="199.5">GND</text>
<text x="385.2" y="211.8">GND</text>
<text x="517.5" y="213.6">GND</text>
<text x="462.8" y="218.9">GND</text>
<text x="166.5" y="233">GND</text>
<text x="108.3" y="245.4">GND</text>
<text x="272.3" y="255.9">GND</text>
<text x="108.3" y="264.8">GND</text>
<text x="164.7" y="268.3">GND</text>
<text x="532.7" y="274.3">+5V</text>
<text x="149.7" y="282.7">+5V</text>
<text x="545.7" y="301.8">GND</text>
<text x="171.8" y="312.4">GND</text>
<text x="155" y="328.6">+12V</text>
<text x="517.5" y="326.5">GND</text>
<text x="462.8" y="331.8">GND</text>
<text x="184.1" y="347.7">GND</text>
<text x="376.4" y="345.9">GND</text>
<text x="120.6" y="363.5">GND</text>
<text x="185.9" y="375.9">GND</text>
<text x="154.9" y="390">-12V</text>
<text x="256.5" y="391.8">GND</text>
</g>
<g font-size="4.2" fill="#00f">
<text x="562.9" y="386.6">1.0</text>
<text x="474.4" y="403.9">2022-09-13</text>
</g>
<g font-size="3.9" fill="#00f">
<text x="286.6" y="59.2">NORM1</text>
<text x="526.3" y="75.2">MOSI</text>
<text x="348.4" y="82.2">NORM2</text>
<text x="552.8" y="82.3">CS1</text>
<text x="545.2" y="85.6">SCK</text>
<text x="220.3" y="105.1">DAC1</text>
<text x="290.8" y="105.2">DAC2</text>
<text x="114.7" y="117.5">WSLED</text>
<text x="53.6" y="124.5">TRIG1</text>
<text x="63.3" y="121">GATE1</text>
<text x="39.5" y="128.1">TRIG2</text>
<text x="47.5" y="131.6">GATE2</text>
<text x="121.6" y="135.1">CS1</text>
<text x="100.3" y="142.2">CS3</text>
<text x="110.8" y="138.7">CS2</text>
<text x="118.4" y="145.7">MOSI</text>
<text x="197.7" y="149.1">SCK</text>
<text x="320" y="166.8">PORT1</text>
<text x="210.2" y="170.5">NORM1</text>
<text x="368.4" y="186.3">DAC1</text>
<text x="526.3" y="188.1">MOSI</text>
<text x="552.6" y="195.1">CS2</text>
<text x="545.3" y="198.7">SCK</text>
<text x="182.4" y="218">WSLED</text>
<text x="209.8" y="226.9">NORM2</text>
<text x="320" y="223.3">PORT2</text>
<text x="311.3" y="279.9">NORM1</text>
<text x="311.2" y="286.8">PORT1</text>
<text x="275.9" y="300.9">GATE1</text>
<text x="526.3" y="300.9">MOSI</text>
<text x="545.3" y="311.6">SCK</text>
<text x="552.8" y="308">CS3</text>
<text x="275.9" y="318.5">TRIG1</text>
<text x="309.5" y="334.5">NORM2</text>
<text x="309.4" y="341.6">PORT2</text>
<text x="275.9" y="355.7">GATE2</text>
<text x="368.4" y="355.6">DAC2</text>
<text x="275.9" y="373.4">TRIG2</text>
</g>
<g font-size="3.9" fill="#800">
<text x="420.9" y="381.9">TITLE:</text>
<text x="549.5" y="386.6">REV:</text>
<text x="457.8" y="396.1">Company:github.com/F33RNI</text>
<text x="549.1" y="396.7">Sheet: 1/1</text>
<text x="457.8" y="403.8">Date:</text>
<text x="506.8" y="403.8">Drawn By:F3RNI</text>
</g>
<g font-size="3.2" fill="#800">
<text x="41.6" y="6.7">1</text>
<text x="110.8" y="6.7">2</text>
<text x="179.9" y="6.7">3</text>
<text x="249.1" y="6.7">4</text>
<text x="318.2" y="6.7">5</text>
<text x="387.3" y="6.7">6</text>
<text x="456.5" y="6.7">7</text>
<text x="525.6" y="6.7">8</text>
<text x="4.1" y="41.8">A</text>
<text x="576.3" y="41.8">A</text>
<text x="4.1" y="110.9">B</text>
<text x="576.3" y="110.9">B</text>
<text x="4.1" y="180.1">C</text>
<text x="576.3" y="180.1">C</text>
<text x="4.1" y="249.2">D</text>
<text x="576.3" y="249.2">D</text>
<text x="4.1" y="318.4">E</text>
<text x="576.3" y="318.4">E</text>
<text x="41.6" y="408.5">1</text>
<text x="110.8" y="408.5">2</text>
<text x="179.9" y="408.5">3</text>
<text x="249.1" y="408.5">4</text>
<text x="318.2" y="408.5">5</text>
<text x="387.3" y="408.5">6</text>
<text x="456.5" y="408.5">7</text>
<text x="525.6" y="408.5">8</text>
</g>
<g font-size="3.2" fill="#000080">
<text x="396.5" y="27.3">100K</text>
<text x="396.5" y="24.2">R1</text>
<text x="419.5" y="27.3">100K</text>
<text x="419.5" y="24.2">R26</text>
<text x="409.6" y="41.2">50k</text>
<text x="409.6" y="38">R2</text>
<text x="419.5" y="41.5">100K</text>
<text x="419.5" y="38.3">R27</text>
<text x="221.9" y="52.3">R51</text>
<text x="255.4" y="52.3">R25</text>
<text x="409.6" y="52.1">R3</text>
<text x="419.5" y="52.4">R28</text>
<text x="142.5" y="58.1">C11</text>
<text x="221.9" y="55.6">10K</text>
<text x="255.4" y="55.6">7.5K</text>
<text x="409.6" y="55.3">50k</text>
<text x="419.5" y="55.6">100K</text>
<text x="490.1" y="59.1">U1</text>
<text x="539.4" y="59.9">C1</text>
<text x="107.3" y="66">U7</text>
<text x="142.5" y="61.2">1uF</text>
<text x="490.1" y="62.3">74HC595N</text>
<text x="539.4" y="63">1uF</text>
<text x="35.6" y="69.5">U6</text>
<text x="61.4" y="71.8">R59</text>
<text x="107.3" y="69.1">6N138SDM</text>
<text x="409.6" y="69.4">50k</text>
<text x="409.6" y="66.2">R4</text>
<text x="419.5" y="69.7">100K</text>
<text x="419.5" y="66.5">R29</text>
<text x="35.6" y="72.7">MIDI</text>
<text x="61.4" y="75">220</text>
<text x="137.9" y="76.4">220</text>
<text x="137.9" y="73.3">R61</text>
<text x="264.2" y="75.6">C5</text>
<text x="301.3" y="75.3">R52</text>
<text x="322.5" y="75.3">R50</text>
<text x="240.9" y="81.3">U4.1</text>
<text x="264.2" y="78.8">100nF</text>
<text x="301.3" y="78.5">10K</text>
<text x="322.4" y="78.5">7.5K</text>
<text x="409.6" y="83.5">50k</text>
<text x="409.6" y="80.3">R5</text>
<text x="419.5" y="83.8">100K</text>
<text x="419.5" y="80.6">R30</text>
<text x="77.3" y="88.8">1N4148</text>
<text x="77.3" y="85.6">D1</text>
<text x="240.9" y="84.5">TL074IDT</text>
<text x="322.8" y="89.2">U4.2</text>
<text x="130.9" y="94.1">4.7K</text>
<text x="130.9" y="91">R60</text>
<text x="160.3" y="93.9">ARDUINO_NANO</text>
<text x="160.3" y="91">U5</text>
<text x="322.8" y="92.1">TL074IDT</text>
<text x="409.6" y="94.4">R6</text>
<text x="419.5" y="94.7">R31</text>
<text x="409.6" y="97.6">50k</text>
<text x="419.5" y="97.9">100K</text>
<text x="197.2" y="105.3">1uF</text>
<text x="197.2" y="102.2">C9</text>
<text x="264.2" y="112.7">C4</text>
<text x="409.6" y="111.7">50k</text>
<text x="409.6" y="108.5">R7</text>
<text x="419.5" y="112">100K</text>
<text x="419.5" y="108.8">R32</text>
<text x="94.9" y="117.7">R56</text>
<text x="105.5" y="117.3">1K</text>
<text x="105.5" y="114.1">R53</text>
<text x="264.2" y="115.9">100nF</text>
<text x="73.7" y="124.7">R58</text>
<text x="84.3" y="124.4">1K</text>
<text x="84.3" y="121.2">R57</text>
<text x="94.9" y="120.8">1K</text>
<text x="409.6" y="125.9">50k</text>
<text x="409.6" y="122.6">R8</text>
<text x="419.5" y="122.9">R33</text>
<text x="73.7" y="127.9">1K</text>
<text x="419.5" y="126.1">100K</text>
<text x="409.6" y="136.8">R9</text>
<text x="419.5" y="137.1">R34</text>
<text x="409.6" y="140">50k</text>
<text x="419.5" y="140.2">100K</text>
<text x="291.1" y="154.5">U4.3</text>
<text x="409.6" y="154.1">50k</text>
<text x="409.6" y="150.9">R10</text>
<text x="419.5" y="154.3">100K</text>
<text x="419.5" y="151.2">R35</text>
<text x="291.1" y="157.4">TL074IDT</text>
<text x="239.5" y="166.7">1K</text>
<text x="239.6" y="163.5">R54</text>
<text x="409.6" y="165">R11</text>
<text x="419.5" y="165.3">R36</text>
<text x="257.9" y="173.6">RV1</text>
<text x="395.1" y="173.8">C6</text>
<text x="409.6" y="168.2">50k</text>
<text x="419.5" y="168.5">100K</text>
<text x="490.1" y="172">U2</text>
<text x="539.4" y="172.7">C2</text>
<text x="257.9" y="176.7">1M</text>
<text x="395.1" y="177">100pF</text>
<text x="409.6" y="179.1">R12</text>
<text x="419.5" y="179.4">R37</text>
<text x="490.1" y="175.2">74HC595N</text>
<text x="539.4" y="175.9">1uF</text>
<text x="278.7" y="185.8">220nF</text>
<text x="278.7" y="182.7">C8</text>
<text x="409.6" y="182.3">50k</text>
<text x="419.5" y="182.6">100K</text>
<text x="120.5" y="196.6">U10</text>
<text x="396.5" y="196.7">100K</text>
<text x="396.5" y="193.5">R24</text>
<text x="419.5" y="196.7">100K</text>
<text x="419.5" y="193.5">R38</text>
<text x="120.5" y="199.8">47uF 6.3V</text>
<text x="145" y="201.7">100</text>
<text x="145" y="198.5">R62</text>
<text x="154.9" y="209.1">U8</text>
<text x="409.6" y="207.3">R13</text>
<text x="419.5" y="207.6">R39</text>
<text x="120.6" y="215.7">47uF 6.3V</text>
<text x="120.6" y="212.5">U11</text>
<text x="154.9" y="212.1">WS2812B</text>
<text x="292.8" y="213.8">TL074IDT</text>
<text x="292.8" y="210.9">U4.4</text>
<text x="409.6" y="210.5">50k</text>
<text x="419.5" y="210.8">100K</text>
<text x="241.3" y="220">R55</text>
<text x="409.6" y="221.4">R14</text>
<text x="419.5" y="221.7">R40</text>
<text x="121.4" y="227.4">C12</text>
<text x="241.3" y="223.1">1K</text>
<text x="409.6" y="224.6">50k</text>
<text x="419.5" y="224.9">100K</text>
<text x="121.4" y="230.5">1uF</text>
<text x="259.7" y="233.2">1M</text>
<text x="259.7" y="230">RV2</text>
<text x="280.5" y="239.1">C10</text>
<text x="409.6" y="238.7">50k</text>
<text x="409.6" y="235.5">R15</text>
<text x="419.5" y="239">100K</text>
<text x="419.5" y="235.8">R41</text>
<text x="121.4" y="245.1">C13</text>
<text x="153.1" y="244.4">U9</text>
<text x="280.5" y="242.3">220nF</text>
<text x="121.4" y="248.2">1uF</text>
<text x="153.1" y="247.4">WS2812B</text>
<text x="409.6" y="249.6">R16</text>
<text x="419.5" y="249.9">R42</text>
<text x="409.6" y="252.9">50k</text>
<text x="419.5" y="253.1">100K</text>
<text x="409.6" y="263.8">R17</text>
<text x="409.6" y="267">50k</text>
<text x="419.5" y="267.2">100K</text>
<text x="419.5" y="264.1">R43</text>
<text x="244.7" y="273.8">JP1</text>
<text x="276.7" y="273.5">S1</text>
<text x="244.2" y="276.8">CV1</text>
<text x="276.7" y="276.8">PORTAMENTO1</text>
<text x="409.6" y="281.1">50k</text>
<text x="409.6" y="277.9">R18</text>
<text x="419.5" y="281.3">100K</text>
<text x="419.5" y="278.2">R44</text>
<text x="160.2" y="283.8">C20</text>
<text x="160.2" y="287">100nF</text>
<text x="490.1" y="284.9">U3</text>
<text x="539.4" y="285.6">C3</text>
<text x="244.7" y="291.5">JP2</text>
<text x="409.6" y="292">R19</text>
<text x="419.5" y="292.3">R45</text>
<text x="490.1" y="288">74HC595N</text>
<text x="539.4" y="288.7">1uF</text>
<text x="159.2" y="299.7">47uF</text>
<text x="159.2" y="296.5">C16</text>
<text x="244.2" y="294.4">GATE1</text>
<text x="409.6" y="295.2">50k</text>
<text x="419.5" y="295.5">100K</text>
<text x="159.2" y="308.8">C15</text>
<text x="244.7" y="309.1">JP3</text>
<text x="409.6" y="309.3">50k</text>
<text x="409.6" y="306.1">R20</text>
<text x="419.5" y="309.6">100K</text>
<text x="419.5" y="306.4">R46</text>
<text x="159.2" y="312">47uF</text>
<text x="244.2" y="312">TRIG1</text>
<text x="409.6" y="323.4">50k</text>
<text x="409.6" y="320.2">R21</text>
<text x="419.5" y="323.7">100K</text>
<text x="419.5" y="320.5">R47</text>
<text x="169" y="329.6">C19</text>
<text x="244.7" y="328.5">JP6</text>
<text x="274.9" y="328.2">S2</text>
<text x="109.4" y="335.7">Eurorack 16pin Power</text>
<text x="109.4" y="332.5">U12</text>
<text x="142.5" y="334.3">R64</text>
<text x="169" y="332.8">100nF</text>
<text x="244.2" y="331.4">CV2</text>
<text x="274.9" y="331.4">PORTAMENTO2</text>
<text x="409.6" y="334.3">R22</text>
<text x="419.5" y="334.6">R48</text>
<text x="142.5" y="337.4">2.7</text>
<text x="409.6" y="337.5">50k</text>
<text x="419.5" y="337.8">100K</text>
<text x="146.1" y="347">R65</text>
<text x="168.1" y="347.3">47uF</text>
<text x="168.1" y="344.1">C18</text>
<text x="244.7" y="346.1">JP5</text>
<text x="395.1" y="344.9">C7</text>
<text x="146.1" y="350.1">10</text>
<text x="244.2" y="349.1">GATE2</text>
<text x="395.1" y="348.1">100pF</text>
<text x="409.6" y="351.6">50k</text>
<text x="409.6" y="348.4">R23</text>
<text x="419.5" y="351.9">100K</text>
<text x="419.5" y="348.7">R49</text>
<text x="146.1" y="359.3">R63</text>
<text x="168.1" y="358.2">C14</text>
<text x="146.1" y="362.5">10</text>
<text x="168.1" y="361.4">47uF</text>
<text x="244.7" y="363.8">JP4</text>
<text x="169" y="372">C17</text>
<text x="244.2" y="366.7">TRIG2</text>
<text x="169" y="375.2">100nF</text>
</g>
<g font-size="3.2" fill="#00f">
<text x="468.8" y="66.5">1</text>
<text x="468.8" y="70">2</text>
<text x="472.3" y="68.3">QB</text>
<text x="472.3" y="71.8">QC</text>
<text x="507.3" y="71.8">QA</text>
<text x="513.5" y="70">15</text>
<text x="96.6" y="73.6">1</text>
<text x="96.6" y="77.1">2</text>
<text x="100.1" y="75.3">NC</text>
<text x="120.1" y="77.1">7</text>
<text x="468.8" y="73.6">3</text>
<text x="468.8" y="77.1">4</text>
<text x="472.3" y="75.3">QD</text>
<text x="509.8" y="75.3">A</text>
<text x="513.5" y="77.1">13</text>
<text x="513.5" y="73.6">14</text>
<text x="96.6" y="80.6">3</text>
<text x="100.1" y="78.8">VF+</text>
<text x="100.1" y="82.4">VF-</text>
<text x="114" y="82.4">VO</text>
<text x="114.3" y="78.8">VB</text>
<text x="120.1" y="80.6">6</text>
<text x="468.8" y="80.6">5</text>
<text x="472.3" y="78.8">QE</text>
<text x="472.3" y="82.4">QF</text>
<text x="484.5" y="78.8">OUTPUT_ENABLE</text>
<text x="488.6" y="82.4">LATCH_CLOCK</text>
<text x="513.5" y="80.6">12</text>
<text x="96.6" y="84.1">4</text>
<text x="100.1" y="85.9">NC</text>
<text x="468.8" y="84.1">6</text>
<text x="468.8" y="87.7">7</text>
<text x="472.3" y="85.9">QG</text>
<text x="472.3" y="89.4">QH</text>
<text x="489.4" y="85.9">SHIFT_CLOCK</text>
<text x="501.6" y="89.4">RESET</text>
<text x="513.5" y="87.7">10</text>
<text x="513.5" y="84.1">11</text>
<text x="255.4" y="91.5" transform="rotate(-90 255.4 91.5)">4</text>
<text x="504.9" y="93">SQH</text>
<text x="513.5" y="91.2">9</text>
<text x="146" y="98.2">1</text>
<text x="146" y="101.8">2</text>
<text x="149.5" y="100">D1/TX</text>
<text x="169.2" y="100">VIN</text>
<text x="176.6" y="98.2">30</text>
<text x="244.9" y="96.5">2</text>
<text x="264.6" y="100">1</text>
<text x="315.5" y="96.5">6</text>
<text x="335.1" y="100">7</text>
<text x="146" y="105.3">3</text>
<text x="149.5" y="103.5">D0/RX</text>
<text x="149.5" y="107.1">RESET</text>
<text x="164.7" y="107.1">RESET</text>
<text x="176.6" y="105.3">28</text>
<text x="244.9" y="103.5">3</text>
<text x="315.5" y="103.5">5</text>
<text x="146" y="112.4">5</text>
<text x="168.3" y="110.6">+5V</text>
<text x="176.6" y="112.4">26</text>
<text x="176.6" y="108.8">27</text>
<text x="255.4" y="113.2" transform="rotate(-90 255.4 113.2)">11</text>
<text x="146" y="115.9">6</text>
<text x="146" y="119.4">7</text>
<text x="149.5" y="114.1">D2</text>
<text x="149.5" y="117.7">D3</text>
<text x="170.9" y="117.7">A6</text>
<text x="170.9" y="114.1">A7</text>
<text x="176.6" y="119.4">24</text>
<text x="176.6" y="115.9">25</text>
<text x="146" y="122.9">8</text>
<text x="149.5" y="121.2">D4</text>
<text x="149.5" y="124.7">D5</text>
<text x="170.9" y="124.7">A4</text>
<text x="170.9" y="121.2">A5</text>
<text x="176.6" y="122.9">23</text>
<text x="144" y="130">10</text>
<text x="146" y="126.5">9</text>
<text x="149.5" y="128.2">D6</text>
<text x="149.5" y="131.8">D7</text>
<text x="170.9" y="131.8">A2</text>
<text x="170.9" y="128.2">A3</text>
<text x="176.6" y="130">21</text>
<text x="176.6" y="126.5">22</text>
<text x="144" y="133.5">11</text>
<text x="144" y="137.1">12</text>
<text x="149.5" y="135.3">D8</text>
<text x="170.9" y="135.3">A1</text>
<text x="176.6" y="137.1">19</text>
<text x="176.6" y="133.5">20</text>
<text x="144" y="140.6">13</text>
<text x="149.5" y="138.8">D9</text>
<text x="149.5" y="142.3">D10</text>
<text x="166.9" y="142.3">AREF</text>
<text x="170.9" y="138.8">A0</text>
<text x="176.6" y="140.6">18</text>
<text x="144" y="144.1">14</text>
<text x="144" y="147.6">15</text>
<text x="149.5" y="145.9">D11</text>
<text x="149.5" y="149.4">D12</text>
<text x="168.6" y="149.4">D13</text>
<text x="168.9" y="145.9">3V3</text>
<text x="176.6" y="147.6">16</text>
<text x="176.6" y="144.1">17</text>
<text x="283.7" y="161.7">9</text>
<text x="303.4" y="165.3">8</text>
<text x="281.7" y="168.8">10</text>
<text x="468.8" y="179.4">1</text>
<text x="468.8" y="182.9">2</text>
<text x="472.3" y="181.2">QB</text>
<text x="472.3" y="184.7">QC</text>
<text x="507.3" y="184.7">QA</text>
<text x="513.5" y="182.9">15</text>
<text x="468.8" y="186.4">3</text>
<text x="468.8" y="190">4</text>
<text x="472.3" y="188.2">QD</text>
<text x="472.3" y="191.7">QE</text>
<text x="484.5" y="191.7">OUTPUT_ENABLE</text>
<text x="509.8" y="188.2">A</text>
<text x="513.5" y="190">13</text>
<text x="513.5" y="186.4">14</text>
<text x="468.8" y="193.5">5</text>
<text x="468.8" y="197">6</text>
<text x="472.3" y="195.3">QF</text>
<text x="488.6" y="195.3">LATCH_CLOCK</text>
<text x="513.5" y="197">11</text>
<text x="513.5" y="193.5">12</text>
<text x="468.8" y="200.6">7</text>
<text x="472.3" y="198.8">QG</text>
<text x="472.3" y="202.3">QH</text>
<text x="489.4" y="198.8">SHIFT_CLOCK</text>
<text x="501.6" y="202.3">RESET</text>
<text x="513.5" y="200.6">10</text>
<text x="504.9" y="205.8">SQH</text>
<text x="513.5" y="204.1">9</text>
<text x="144.2" y="220">2</text>
<text x="147.7" y="221.7">DOUT GND</text>
<text x="160.1" y="218.2">DIN</text>
<text x="167.7" y="216.4">4</text>
<text x="283.5" y="218.2">13</text>
<text x="305.2" y="221.7">14</text>
<text x="283.5" y="225.2">12</text>
<text x="166" y="251.7">4</text>
<text x="142.4" y="255.2">2</text>
<text x="145.9" y="257">DOUT GND</text>
<text x="158.3" y="253.5">DIN</text>
<text x="468.8" y="292.3">1</text>
<text x="468.8" y="295.8">2</text>
<text x="468.8" y="299.3">3</text>
<text x="472.3" y="294">QB</text>
<text x="472.3" y="297.6">QC</text>
<text x="507.3" y="297.6">QA</text>
<text x="513.5" y="299.3">14</text>
<text x="513.5" y="295.8">15</text>
<text x="468.8" y="302.9">4</text>
<text x="472.3" y="301.1">QD</text>
<text x="472.3" y="304.6">QE</text>
<text x="484.5" y="304.6">OUTPUT_ENABLE</text>
<text x="509.8" y="301.1">A</text>
<text x="513.5" y="302.9">13</text>
<text x="468.8" y="306.4">5</text>
<text x="468.8" y="309.9">6</text>
<text x="472.3" y="308.2">QF</text>
<text x="472.3" y="311.7">QG</text>
<text x="488.6" y="308.2">LATCH_CLOCK</text>
<text x="489.4" y="311.7">SHIFT_CLOCK</text>
<text x="513.5" y="309.9">11</text>
<text x="513.5" y="306.4">12</text>
<text x="468.8" y="313.4">7</text>
<text x="472.3" y="315.2">QH</text>
<text x="501.6" y="315.2">RESET</text>
<text x="513.5" y="317">9</text>
<text x="513.5" y="313.4">10</text>
<text x="504.9" y="318.7">SQH</text>
<text x="107.6" y="341.3">NC</text>
<text x="105.4" y="344.8">+5V</text>
<text x="103.4" y="348.4">+12V</text>
<text x="104.9" y="351.9">GND</text>
<text x="104.5" y="355.4">-12V</text>
</g>
<g font-size="3.2" fill="#f00">
<text x="505.4" y="68.3">VCC</text>
<text x="513.5" y="66.5">16</text>
<text x="112" y="75.3">VCC</text>
<text x="120.1" y="73.6">8</text>
<text x="513.5" y="179.4">16</text>
<text x="505.4" y="181.2">VCC</text>
<text x="144.2" y="216.4">1</text>
<text x="147.7" y="218.2">VCC</text>
<text x="142.4" y="251.7">1</text>
<text x="145.9" y="253.5">VCC</text>
<text x="513.5" y="292.3">16</text>
<text x="505.4" y="294">VCC</text>
</g>
<g font-size="3.2" fill="#8d2323">
<text x="46.2" y="77.1">4</text>
<text x="34.1" y="82">CSNK</text>
<text x="34.2" y="78.5">CSRC</text>
<text x="46.2" y="80.6">5</text>
<text x="35.8" y="89.1">GND</text>
<text x="36.4" y="85.5">NC1</text>
<text x="46.2" y="87.7">2</text>
<text x="46.2" y="84.1">3</text>
<text x="36.4" y="92.6">NC3</text>
<text x="46.2" y="91.2">1</text>
</g>
<g font-size="3.2">
<text x="111.4" y="85.9">GND</text>
<text x="120.1" y="84.1">5</text>
<text x="468.8" y="91.2">8</text>
<text x="472.3" y="93">GND</text>
<text x="176.6" y="101.8">29</text>
<text x="167.8" y="103.5">GND</text>
<text x="146" y="108.8">4</text>
<text x="149.5" y="110.6">GND</text>
<text x="468.8" y="204.1">8</text>
<text x="472.3" y="205.8">GND</text>
<text x="167.7" y="220">3</text>
<text x="166" y="255.2">3</text>
<text x="468.8" y="317">8</text>
<text x="472.3" y="318.7">GND</text>
</g>
<g font-size="1.8" fill="#8d2323">
<text x="251.9" y="281.7">R</text>
<text x="251.9" y="285.2">L</text>
<text x="251.9" y="299.3">R</text>
<text x="251.9" y="302.9">L</text>
<text x="251.9" y="317">R</text>
<text x="251.9" y="320.5">L</text>
<text x="251.9" y="339.9">L</text>
<text x="251.9" y="336.4">R</text>
<text x="251.9" y="357.5">L</text>
<text x="251.9" y="354">R</text>
<text x="251.9" y="371.7">R</text>
<text x="251.9" y="375.2">L</text>
</g>
</svg>
